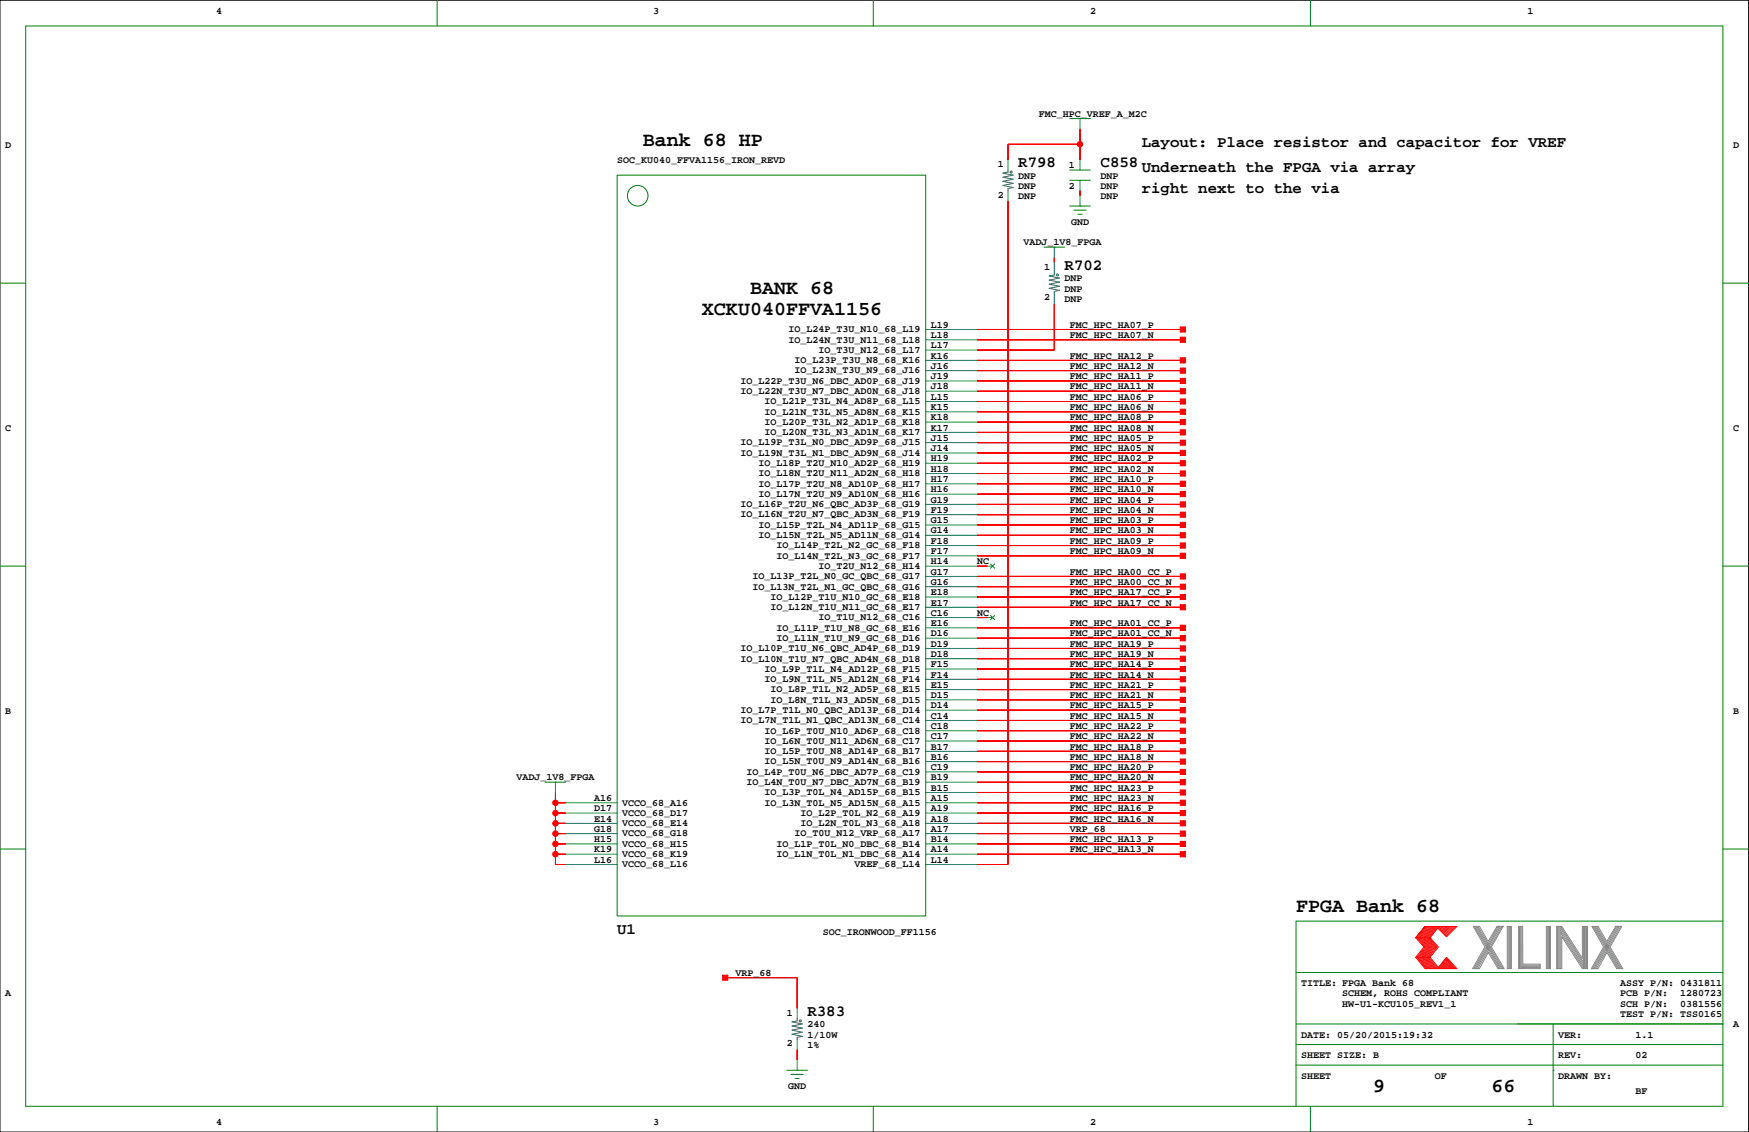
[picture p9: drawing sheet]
<svg xmlns="http://www.w3.org/2000/svg" width="432mm" height="279mm" viewBox="0 0 432 279" stroke-linecap="round" stroke-linejoin="round" font-family="sans-serif">
<path d="M0 .1h431.7v279.3h-431.7z" fill="none" stroke="#000" stroke-width=".25"/>
<g fill="none" stroke="#008000" stroke-width=".25">
<path d="M6.3 6.4h419.1v266.7h-419.1zM107.9 .1v6.3M215.6 .1v6.3M323.5 .1v6.3M264.1 29.3h5.1M266.6 29.3h.1M152.4 43.2h76.1v182.9h-76.1zM264.1 50.9h5.1M264.1 44.5h5.1M264.1 42h5.1M265.1 51.9h3.1M266.1 52.9h1"/>
<path d="M266.6 50.9h.1M0 69.9h6.3M257.8 61h5M260.3 61h.1M425.4 69.9h6.3M0 139.7h6.3M244.5 139.2l1.1 1M245.6 139.2l-1.1 1M425.4 139.7h6.3M244.5 151.9l1.1 1M245.6 151.9l-1.1 1M134.6 193.1h5.1"/>
<path d="M137.1 193.1h.1M0 209.6h6.3M425.4 209.6h6.3M425.4 227.3h-105.4v35.6M320 257.8h105.4M320 252.7h105.4M320 240h105.4M383.5 252.7v20.4M107.9 273.1v6.3M194.3 264.2h5M195.3 265.2h3M196.3 266.2h1"/>
<path d="M196.8 264.2h.1M215.6 273.1v6.3M320 262.9v10.2M320 262.9h105.4M323.5 273.1v6.3M383.5 264.2h.1"/>
<circle cx="157.4" cy="48.3" r="2.54"/>
</g>
<g fill="none" stroke="#f00" stroke-width=".25">
<path d="M266.6 31.8v7.6M266.6 35.6h-17.7v3.8M248.9 49.6v163.8h-7.7M266.6 47v1.3M260.3 63.5v1.3M260.3 75v11.4h-19.1M241.2 88.9h50.8M241.2 91.5h50.8M241.2 81.3h50.8M241.2 83.9h50.8M241.2 94h50.8M241.2 96.6h50.8"/>
<path d="M241.2 99.1h50.8M241.2 104.2h50.8M241.2 106.7h50.8M241.2 109.3h50.8M241.2 111.8h50.8M241.2 119.4h50.8M241.2 101.6h50.8M241.2 114.3h50.8M241.2 116.9h50.8M241.2 134.7h50.8M241.2 137.2h50.8M241.2 124.5h50.8"/>
<path d="M241.2 127h50.8M241.2 132.1h50.8M241.2 129.6h50.8M241.2 122h50.8M241.2 139.7h2.6M241.2 144.8h50.8M241.2 142.3h50.8M241.2 149.9h50.8M241.2 147.3h50.8M241.2 157.5h50.8M241.2 155h50.8M241.2 152.4h2.6"/>
<path d="M241.2 175.3h50.8M241.2 177.8h50.8M241.2 165.1h50.8M241.2 167.7h50.8M241.2 172.7h50.8M241.2 170.2h50.8M241.2 160h50.8M241.2 162.6h50.8M137.1 195.6v17.8h2.6M137.1 198.1h2.6M241.2 198.1h50.8M241.2 190.5h50.8"/>
<path d="M241.2 193.1h50.8M241.2 185.4h50.8M241.2 188h50.8M241.2 180.4h50.8M241.2 182.9h50.8M241.2 195.6h50.8M137.1 200.7h2.6M137.1 203.2h2.6M137.1 205.8h2.6M137.1 208.3h2.6M137.1 210.8h2.6M241.2 200.7h50.8"/>
<path d="M241.2 203.2h50.8M241.2 205.8h50.8M241.2 208.3h50.8M241.2 210.8h50.8M349.5 236.3h3.6M349.9 231.5l1.9 2.2-2 2.6 2.2 2.8M350.1 236.3l2.2 2.8M350.2 231.5l1.9 2.3-2 2.5M350.4 236.3l2.2 2.8M350.5 231.5l1.9 2.3-2 2.5M350.6 236.3l2.3 2.7M350.8 231.5l1.9 2.3-2 2.5"/>
<path d="M351 236.3l2.2 2.8M351.1 231.5l1.9 2.3-2 2.5M351.3 236.3l2.2 2.8M351.4 231.5l1.9 2.3-2 2.5M351.6 236.3l2.2 2.8M351.7 231.5l1.9 2.2M351.8 228.7l-2.3 2.8 2.3-2.8h7.9l-2.6 2.5-2.1-2.1-1.9 2.4 2 2.2-2 2.6 2 2.5 2-2.5 2.6 2.8h-7.9l-2.3-2.8M351.9 236.3l2.2 2.8M352 231.5l1.9 2.2M352.1 228.7l-2.2 2.7M352.2 236.3l2.2 2.8M352.3 231.5l1.9 2.3-2 2.5"/>
<path d="M352.4 228.7l-2.2 2.7M352.5 236.3l2.2 2.8M352.6 231.5l1.9 2.2M352.7 228.7l-2.2 2.7M352.8 236.3l2.2 2.8M352.8 231.5l2 2.2M353 228.7l-2.2 2.7M353.1 231.5h-3.6l2.1 2.2-2.1 2.6M353.2 228.7l-2.1 2.7M353.6 233.8l-2 2.5M353.6 228.7l-2.2 2.7M353.8 228.7l-2.1 2.7"/>
<path d="M353.9 233.8l-1.9 2.4M354.1 228.7l-2.1 2.7M354.4 228.7l-2.1 2.7M354.5 233.8l-2 2.5M354.7 228.7l-2.1 2.7M354.8 233.8l-2 2.5M355 228.7l-2.1 2.7M355.2 238.8l.2 .3M355.3 238.6l.4 .5M355.4 228.7l-.4 .4M355.4 238.4l.6 .7M355.6 238.3l.7 .8"/>
<path d="M355.7 238.1l.9 1M355.7 228.7l-.5 .5M355.9 237.9l1 1.2M356 237.8l1.2 1.3M356.1 228.7l-.8 .7M356.1 237.6l1.4 1.4M356.3 237.4l1.5 1.7M356.4 237.2l1.6 1.9M356.5 228.7l-1 .9M356.5 237.1l1.8 2M356.7 236.9l1.9 2.2M356.8 236.7l2.1 2.4"/>
<path d="M356.8 228.7l-1.1 1.1M356.9 236.6l2.3 2.5M357.1 236.5l2.3 2.6M357.2 228.7l-1.3 1.2M357.5 228.7l-1.4 1.4M357.8 228.7l-1.6 1.6M358.2 228.7l-1.8 1.7M358.5 228.7l-1.9 1.9M359 228.7l-2.2 2.1M359.3 228.7l-2.3 2.3M179 241.3h17.8v7.6M196.8 259.1v2.5"/>
<circle cx="266.6" cy="35.6" r=".63"/>
<circle cx="137.1" cy="198.1" r=".63"/>
<circle cx="137.1" cy="208.3" r=".63"/>
<circle cx="137.1" cy="200.7" r=".63"/>
<circle cx="137.1" cy="205.8" r=".63"/>
<circle cx="137.1" cy="203.2" r=".63"/>
<circle cx="137.1" cy="210.8" r=".63"/>
</g>
<g fill="none" stroke="#848684" stroke-width=".25">
<path d="M364 228.7l6.1 10.4M364.3 228.7l6.1 10.4M364.6 228.7l6.1 10.4M364.9 228.7l6.1 10.4M367.4 232.3l-2.1-3.6h-1.6l2.9 5-3 5.4h1.7l2.1-4 2.4 4h1.6l-3.2-5.4M369.6 228.7l-2.2 3.6M369.8 228.7l-5.9 10.4M370.2 228.7l-6 10.4M370.5 228.7l-6 10.4M370.8 228.7l-6 10.4M371.1 228.7h-1.5h1.5l-2.9 5M372.1 228.7h1v10.4h-1z"/>
<path d="M372.4 228.7v10.4M372.6 228.7v10.4M372.9 228.7v10.4M374.9 228.7h1v9.3h4.3v1.1h-5.3zM375.1 228.7v10.4M375.4 228.7v10.4M375.7 228.7v10.4M375.7 238.2h4.5M375.7 238.5h4.5M375.7 238.8h4.5M381.8 228.7h1v10.4h-1zM382 228.7v10.4"/>
<path d="M382.3 228.7v10.4M382.5 228.7v10.4M384.3 228.7h1.3l5.1 7.8v-7.8h1.2v10.4h-1.2l-5.1-7.9v7.9h-1.3zM384.5 228.7v10.4M384.8 228.7v10.4M385.1 228.7v10.4M385.3 228.7v10.4M385.3 230.3l5.6 8.7M385.3 229.8l5.6 8.7M385.3 229.2l5.6 8.7M385.3 228.8l5.6 8.7M390.9 228.7v10.4"/>
<path d="M391.2 228.7v10.4M391.5 228.7v10.4M391.7 228.6v10.4M393.3 228.7l6.1 10.4M393.6 228.7l6.1 10.4M393.9 228.7l6.1 10.4M394.2 228.7l6.1 10.4M396.7 232.3l-2.1-3.6h-1.6l2.9 5-3 5.4M397.5 233.7l3.2 5.4h-1.6l-2.4-4-2.2 4h-1.6M398.9 228.7l-2.2 3.6M399.1 228.7l-6 10.4M399.4 228.7l-5.9 10.4"/>
<path d="M399.7 228.7l-5.9 10.4M400.1 228.7l-6 10.4M400.4 228.7h-1.5h1.5l-2.9 5"/>
</g>
<g fill="#f00" stroke="#f00" stroke-width=".25">
<path d="M137.1 200.7h2.6z" fill-rule="evenodd"/>
<path d="M137.1 203.2h2.6z" fill-rule="evenodd"/>
<path d="M137.1 205.8h2.6z" fill-rule="evenodd"/>
<path d="M137.1 208.3h2.6z" fill-rule="evenodd"/>
<path d="M137.1 210.8h2.6z" fill-rule="evenodd"/>
<path d="M137.1 213.4h2.6z" fill-rule="evenodd"/>
<path d="M137.1 210.8v2.6z" fill-rule="evenodd"/>
<path d="M137.1 208.3v2.5z" fill-rule="evenodd"/>
<path d="M137.1 205.8v2.5z" fill-rule="evenodd"/>
<path d="M137.1 203.2v2.6z" fill-rule="evenodd"/>
<path d="M137.1 200.7v2.5z" fill-rule="evenodd"/>
<path d="M137.1 198.1v2.6z" fill-rule="evenodd"/>
<path d="M137.1 195.6v2.5z" fill-rule="evenodd"/>
<path d="M137.1 198.1h2.6z" fill-rule="evenodd"/>
<path d="M196.8 259.1v2.5z" fill-rule="evenodd"/>
<path d="M196.8 241.3v7.6z" fill-rule="evenodd"/>
<path d="M179 241.3h17.8z" fill-rule="evenodd"/>
<path d="M178.4 240.7h1.3v1.2h-1.3z" fill-rule="evenodd"/>
<path d="M260.3 63.5v1.3z" fill-rule="evenodd"/>
<path d="M241.2 86.4h19.1z" fill-rule="evenodd"/>
<path d="M260.3 75v11.4z" fill-rule="evenodd"/>
<path d="M241.2 134.7h50.8z" fill-rule="evenodd"/>
<path d="M291.4 134h1.3v1.3h-1.3z" fill-rule="evenodd"/>
<path d="M241.2 137.2h50.8z" fill-rule="evenodd"/>
<path d="M291.4 136.6h1.3v1.2h-1.3z" fill-rule="evenodd"/>
<path d="M241.2 208.3h50.8z" fill-rule="evenodd"/>
<path d="M291.4 207.7h1.3v1.2h-1.3z" fill-rule="evenodd"/>
<path d="M241.2 210.8h50.8z" fill-rule="evenodd"/>
<path d="M291.4 210.2h1.3v1.3h-1.3z" fill-rule="evenodd"/>
<path d="M241.2 200.7h50.8z" fill-rule="evenodd"/>
<path d="M291.4 200h1.3v1.3h-1.3z" fill-rule="evenodd"/>
<path d="M241.2 203.2h50.8z" fill-rule="evenodd"/>
<path d="M291.4 202.6h1.3v1.3h-1.3z" fill-rule="evenodd"/>
<path d="M241.2 190.5h50.8z" fill-rule="evenodd"/>
<path d="M291.4 189.9h1.3v1.3h-1.3z" fill-rule="evenodd"/>
<path d="M241.2 193.1h50.8z" fill-rule="evenodd"/>
<path d="M291.4 192.4h1.3v1.3h-1.3z" fill-rule="evenodd"/>
<path d="M241.2 144.8h50.8z" fill-rule="evenodd"/>
<path d="M291.4 144.2h1.3v1.2h-1.3z" fill-rule="evenodd"/>
<path d="M241.2 142.3h50.8z" fill-rule="evenodd"/>
<path d="M291.4 141.6h1.3v1.3h-1.3z" fill-rule="evenodd"/>
<path d="M241.2 124.5h50.8z" fill-rule="evenodd"/>
<path d="M291.4 123.9h1.3v1.2h-1.3z" fill-rule="evenodd"/>
<path d="M241.2 127h50.8z" fill-rule="evenodd"/>
<path d="M291.4 126.4h1.3v1.3h-1.3z" fill-rule="evenodd"/>
<path d="M241.2 104.2h50.8z" fill-rule="evenodd"/>
<path d="M291.4 103.5h1.3v1.3h-1.3z" fill-rule="evenodd"/>
<path d="M241.2 106.7h50.8z" fill-rule="evenodd"/>
<path d="M291.4 106.1h1.3v1.3h-1.3z" fill-rule="evenodd"/>
<path d="M241.2 88.9h50.8z" fill-rule="evenodd"/>
<path d="M291.4 88.3h1.3v1.3h-1.3z" fill-rule="evenodd"/>
<path d="M241.2 91.5h50.8z" fill-rule="evenodd"/>
<path d="M291.4 90.8h1.3v1.3h-1.3z" fill-rule="evenodd"/>
<path d="M241.2 175.3h50.8z" fill-rule="evenodd"/>
<path d="M291.4 174.6h1.3v1.3h-1.3z" fill-rule="evenodd"/>
<path d="M241.2 177.8h50.8z" fill-rule="evenodd"/>
<path d="M291.4 177.2h1.3v1.3h-1.3z" fill-rule="evenodd"/>
<path d="M241.2 109.3h50.8z" fill-rule="evenodd"/>
<path d="M291.4 108.6h1.3v1.3h-1.3z" fill-rule="evenodd"/>
<path d="M241.2 111.8h50.8z" fill-rule="evenodd"/>
<path d="M291.4 111.2h1.3v1.2h-1.3z" fill-rule="evenodd"/>
<path d="M241.2 132.1h50.8z" fill-rule="evenodd"/>
<path d="M291.4 131.5h1.3v1.2h-1.3z" fill-rule="evenodd"/>
<path d="M241.2 129.6h50.8z" fill-rule="evenodd"/>
<path d="M291.4 128.9h1.3v1.3h-1.3z" fill-rule="evenodd"/>
<path d="M241.2 81.3h50.8z" fill-rule="evenodd"/>
<path d="M291.4 80.7h1.3v1.3h-1.3z" fill-rule="evenodd"/>
<path d="M241.2 83.9h50.8z" fill-rule="evenodd"/>
<path d="M291.4 83.2h1.3v1.3h-1.3z" fill-rule="evenodd"/>
<path d="M241.2 94h50.8z" fill-rule="evenodd"/>
<path d="M291.4 93.4h1.3v1.3h-1.3z" fill-rule="evenodd"/>
<path d="M241.2 96.6h50.8z" fill-rule="evenodd"/>
<path d="M291.4 95.9h1.3v1.3h-1.3z" fill-rule="evenodd"/>
<path d="M241.2 165.1h50.8z" fill-rule="evenodd"/>
<path d="M291.4 164.5h1.3v1.3h-1.3z" fill-rule="evenodd"/>
<path d="M241.2 167.7h50.8z" fill-rule="evenodd"/>
<path d="M291.4 167h1.3v1.3h-1.3z" fill-rule="evenodd"/>
<path d="M241.2 185.4h50.8z" fill-rule="evenodd"/>
<path d="M291.4 184.8h1.3v1.3h-1.3z" fill-rule="evenodd"/>
<path d="M241.2 188h50.8z" fill-rule="evenodd"/>
<path d="M291.4 187.3h1.3v1.3h-1.3z" fill-rule="evenodd"/>
<path d="M241.2 180.4h50.8z" fill-rule="evenodd"/>
<path d="M291.4 179.7h1.3v1.3h-1.3z" fill-rule="evenodd"/>
<path d="M241.2 182.9h50.8z" fill-rule="evenodd"/>
<path d="M291.4 182.3h1.3v1.2h-1.3z" fill-rule="evenodd"/>
<path d="M241.2 198.1h50.8z" fill-rule="evenodd"/>
<path d="M291.4 197.5h1.3v1.3h-1.3z" fill-rule="evenodd"/>
<path d="M241.2 195.6h50.8z" fill-rule="evenodd"/>
<path d="M291.4 195h1.3v1.2h-1.3z" fill-rule="evenodd"/>
<path d="M241.2 172.7h50.8z" fill-rule="evenodd"/>
<path d="M291.4 172.1h1.3v1.3h-1.3z" fill-rule="evenodd"/>
<path d="M241.2 170.2h50.8z" fill-rule="evenodd"/>
<path d="M291.4 169.6h1.3v1.2h-1.3z" fill-rule="evenodd"/>
<path d="M241.2 149.9h50.8z" fill-rule="evenodd"/>
<path d="M291.4 149.3h1.3v1.2h-1.3z" fill-rule="evenodd"/>
<path d="M241.2 147.3h50.8z" fill-rule="evenodd"/>
<path d="M291.4 146.7h1.3v1.3h-1.3z" fill-rule="evenodd"/>
<path d="M241.2 122h50.8z" fill-rule="evenodd"/>
<path d="M291.4 121.3h1.3v1.3h-1.3z" fill-rule="evenodd"/>
<path d="M241.2 119.4h50.8z" fill-rule="evenodd"/>
<path d="M291.4 118.8h1.3v1.3h-1.3z" fill-rule="evenodd"/>
<path d="M241.2 101.6h50.8z" fill-rule="evenodd"/>
<path d="M291.4 101h1.3v1.3h-1.3z" fill-rule="evenodd"/>
<path d="M241.2 99.1h50.8z" fill-rule="evenodd"/>
<path d="M291.4 98.5h1.3v1.2h-1.3z" fill-rule="evenodd"/>
<path d="M241.2 114.3h50.8z" fill-rule="evenodd"/>
<path d="M291.4 113.7h1.3v1.3h-1.3z" fill-rule="evenodd"/>
<path d="M241.2 116.9h50.8z" fill-rule="evenodd"/>
<path d="M291.4 116.2h1.3v1.3h-1.3z" fill-rule="evenodd"/>
<path d="M241.2 157.5h50.8z" fill-rule="evenodd"/>
<path d="M291.4 156.9h1.3v1.2h-1.3z" fill-rule="evenodd"/>
<path d="M241.2 155h50.8z" fill-rule="evenodd"/>
<path d="M291.4 154.3h1.3v1.3h-1.3z" fill-rule="evenodd"/>
<path d="M241.2 160h50.8z" fill-rule="evenodd"/>
<path d="M291.4 159.4h1.3v1.3h-1.3z" fill-rule="evenodd"/>
<path d="M241.2 162.6h50.8z" fill-rule="evenodd"/>
<path d="M291.4 162h1.3v1.2h-1.3z" fill-rule="evenodd"/>
<path d="M266.6 47v1.3z" fill-rule="evenodd"/>
<path d="M248.9 49.6v163.8z" fill-rule="evenodd"/>
<path d="M241.2 213.4h7.7z" fill-rule="evenodd"/>
<path d="M248.9 35.6v3.8z" fill-rule="evenodd"/>
<path d="M248.9 35.6h17.7z" fill-rule="evenodd"/>
<path d="M266.6 31.8v3.8z" fill-rule="evenodd"/>
<path d="M266.6 35.6v3.8z" fill-rule="evenodd"/>
<path d="M241.2 205.8h50.8z" fill-rule="evenodd"/>
<path d="M291.4 205.1h1.3v1.3h-1.3z" fill-rule="evenodd"/>
<path d="M241.2 152.4h2.6z" fill-rule="evenodd"/>
<path d="M241.2 139.7h2.6z" fill-rule="evenodd"/>
<circle cx="137.1" cy="210.8" r=".63"/>
<circle cx="137.1" cy="208.3" r=".63"/>
<circle cx="137.1" cy="205.8" r=".63"/>
<circle cx="137.1" cy="203.2" r=".63"/>
<circle cx="137.1" cy="200.7" r=".63"/>
<circle cx="137.1" cy="198.1" r=".63"/>
<circle cx="266.6" cy="35.6" r=".63"/>
</g>
<g fill="none" stroke="#008080" stroke-width=".25">
<path d="M248.9 39.4v2.6M266.6 29.3v2.5M266.6 39.4v2.6M248.9 47v2.6M266.6 44.5v2.5M266.6 48.3v2.6M260.3 61v2.5M260.3 64.8v2.6M260.3 72.4v2.6M228.5 99.1h12.7M228.5 96.6h12.7M228.5 94h12.7"/>
<path d="M228.5 91.5h12.7M228.5 88.9h12.7M228.5 86.4h12.7M228.5 83.9h12.7M228.5 81.3h12.7M228.5 119.4h12.7M228.5 116.9h12.7M228.5 114.3h12.7M228.5 111.8h12.7M228.5 109.3h12.7M228.5 106.7h12.7M228.5 104.2h12.7"/>
<path d="M228.5 101.6h12.7M228.5 139.7h12.7M228.5 137.2h12.7M228.5 134.7h12.7M228.5 132.1h12.7M228.5 129.6h12.7M228.5 127h12.7M228.5 124.5h12.7M228.5 122h12.7M243.8 139.7h1.3M228.5 157.5h12.7M228.5 155h12.7"/>
<path d="M228.5 152.4h12.7M228.5 149.9h12.7M228.5 147.3h12.7M228.5 144.8h12.7M228.5 142.3h12.7M243.8 152.4h1.3M228.5 177.8h12.7M228.5 175.3h12.7M228.5 172.7h12.7M228.5 170.2h12.7M228.5 167.7h12.7M228.5 165.1h12.7"/>
<path d="M228.5 162.6h12.7M228.5 160h12.7M137.1 193.1v2.5M139.7 198.1h12.7M228.5 198.1h12.7M228.5 195.6h12.7M228.5 193.1h12.7M228.5 190.5h12.7M228.5 188h12.7M228.5 185.4h12.7M228.5 182.9h12.7M228.5 180.4h12.7"/>
<path d="M139.7 213.4h12.7M139.7 210.8h12.7M139.7 208.3h12.7M139.7 205.8h12.7M139.7 203.2h12.7M139.7 200.7h12.7M228.5 213.4h12.7M228.5 210.8h12.7M228.5 208.3h12.7M228.5 205.8h12.7M228.5 203.2h12.7M228.5 200.7h12.7"/>
<path d="M196.8 248.9v2.6M196.8 256.5v2.6M196.8 261.6v2.6"/>
</g>
<g fill="none" stroke="#00f" stroke-width=".25">
<path d="M248.9 42v.5l-1.3 .2 2.5 .5-2.5 .5 2.5 .5-2.5 .6 2.5 .5-2.5 .5 2.5 .5-1.2 .2v.5M260.3 67.4v.5l-1.3 .2 2.6 .5-2.6 .5 2.6 .5-2.6 .6 2.6 .5-2.6 .5 2.6 .5-1.3 .2v.5M196.8 251.5v.5l-1.3 .2 2.6 .5-2.6 .5 2.6 .6-2.6 .5 2.6 .5-2.6 .5 2.6 .5-1.3 .2v.5"/>
<circle cx="249.6" cy="42.5" r=".25"/>
<circle cx="261.1" cy="67.9" r=".25"/>
<circle cx="197.6" cy="252" r=".25"/>
</g>
<g font-size="4.9">
<text x="158.7" y="36">Bank 68 HP</text>
<text x="173.3" y="77.6">XCKU040FFVA1156</text>
<text x="185.2" y="72.6">BANK 68</text>
<text x="320" y="225.2">FPGA Bank 68</text>
<text x="339" y="269.6">9</text>
<text x="368.2" y="269.6">66</text>
</g>
<g font-size="3.9">
<text x="251.4" y="41.3">R798</text>
<text x="271.7" y="41.3">C858</text>
<text x="281.9" y="36.2">Layout: Place resistor and capacitor for VREF</text>
<text x="281.9" y="42.5">Underneath the FPGA via array</text>
<text x="281.9" y="47.6">right next to the via</text>
<text x="262.8" y="66.7">R702</text>
<text x="152.4" y="230.5">U1</text>
<text x="199.3" y="250.8">R383</text>
</g>
<g font-size="2.5">
<text x="53.3" y="3.4">4</text>
<text x="161.3" y="3.4">3</text>
<text x="269.2" y="3.4">2</text>
<text x="377.1" y="3.4">1</text>
<text x="256.5" y="28.8">FMC_HPC_VREF_A_M2C</text>
<text x="1.3" y="36.4">D</text>
<text x="152.4" y="40.3">SOC_KU040_FFVA1156_IRON_REVD</text>
<text x="246.3" y="41.2">1</text>
<text x="263.9" y="41.5">1</text>
<text x="427.9" y="36.4">D</text>
<text x="251.4" y="44.1">DNP</text>
<text x="251.4" y="46.6">DNP</text>
<text x="263.9" y="46.6">2</text>
<text x="271.7" y="44.1">DNP</text>
<text x="271.7" y="46.6">DNP</text>
<text x="246.3" y="48.8">2</text>
<text x="251.4" y="49.1">DNP</text>
<text x="271.7" y="49.1">DNP</text>
<text x="264.4" y="55.5">GND</text>
<text x="252.7" y="60.6">VADJ_1V8_FPGA</text>
<text x="257.8" y="66.5">1</text>
<text x="262.8" y="72">DNP</text>
<text x="262.8" y="69.5">DNP</text>
<text x="257.8" y="74.2">2</text>
<text x="262.8" y="74.5">DNP</text>
<text x="194.7" y="82">IO_L24P_T3U_N10_68_L19</text>
<text x="229.8" y="80.9">L19</text>
<text x="229.8" y="83.4">L18</text>
<text x="264.1" y="80.9">FMC_HPC_HA07_P</text>
<text x="264.1" y="83.4">FMC_HPC_HA07_N</text>
<text x="194.7" y="84.6">IO_L24N_T3U_N11_68_L18</text>
<text x="196.2" y="89.6">IO_L23P_T3U_N8_68_K16</text>
<text x="202.1" y="87.1">IO_T3U_N12_68_L17</text>
<text x="229.8" y="86">L17</text>
<text x="229.8" y="88.5">K16</text>
<text x="264.1" y="88.5">FMC_HPC_HA12_P</text>
<text x="182.8" y="94.7">IO_L22P_T3U_N6_DBC_AD0P_68_J19</text>
<text x="196.2" y="92.2">IO_L23N_T3U_N9_68_J16</text>
<text x="229.8" y="91">J16</text>
<text x="229.8" y="93.6">J19</text>
<text x="264.1" y="91">FMC_HPC_HA12_N</text>
<text x="264.1" y="93.6">FMC_HPC_HA11_P</text>
<text x="182.8" y="97.3">IO_L22N_T3U_N7_DBC_AD0N_68_J18</text>
<text x="188.8" y="99.8">IO_L21P_T3L_N4_AD8P_68_L15</text>
<text x="229.8" y="96.1">J18</text>
<text x="229.8" y="98.7">L15</text>
<text x="229.8" y="101.2">K15</text>
<text x="264.1" y="96.1">FMC_HPC_HA11_N</text>
<text x="264.1" y="101.2">FMC_HPC_HA06_N</text>
<text x="264.1" y="98.7">FMC_HPC_HA06_P</text>
<text x="1.3" y="106.3">C</text>
<text x="188.8" y="107.4">IO_L20N_T3L_N3_AD1N_68_K17</text>
<text x="188.8" y="104.9">IO_L20P_T3L_N2_AD1P_68_K18</text>
<text x="188.8" y="102.3">IO_L21N_T3L_N5_AD8N_68_K15</text>
<text x="229.8" y="103.7">K18</text>
<text x="229.8" y="106.3">K17</text>
<text x="264.1" y="103.7">FMC_HPC_HA08_P</text>
<text x="264.1" y="106.3">FMC_HPC_HA08_N</text>
<text x="427.9" y="106.3">C</text>
<text x="182.8" y="112.5">IO_L19N_T3L_N1_DBC_AD9N_68_J14</text>
<text x="182.8" y="110">IO_L19P_T3L_N0_DBC_AD9P_68_J15</text>
<text x="229.8" y="108.8">J15</text>
<text x="229.8" y="111.4">J14</text>
<text x="229.8" y="113.9">H19</text>
<text x="264.1" y="108.8">FMC_HPC_HA05_P</text>
<text x="264.1" y="111.4">FMC_HPC_HA05_N</text>
<text x="264.1" y="113.9">FMC_HPC_HA02_P</text>
<text x="187.3" y="117.6">IO_L18N_T2U_N11_AD2N_68_H18</text>
<text x="187.3" y="115">IO_L18P_T2U_N10_AD2P_68_H19</text>
<text x="229.8" y="116.4">H18</text>
<text x="229.8" y="119">H17</text>
<text x="264.1" y="119">FMC_HPC_HA10_P</text>
<text x="264.1" y="116.4">FMC_HPC_HA02_N</text>
<text x="182.8" y="125.2">IO_L16P_T2U_N6_QBC_AD3P_68_G19</text>
<text x="187.3" y="122.6">IO_L17N_T2U_N9_AD10N_68_H16</text>
<text x="187.3" y="120.1">IO_L17P_T2U_N8_AD10P_68_H17</text>
<text x="229.8" y="121.5">H16</text>
<text x="229.8" y="124.1">G19</text>
<text x="264.1" y="124.1">FMC_HPC_HA04_P</text>
<text x="264.1" y="121.5">FMC_HPC_HA10_N</text>
<text x="182.8" y="127.7">IO_L16N_T2U_N7_QBC_AD3N_68_F19</text>
<text x="187.3" y="130.3">IO_L15P_T2L_N4_AD11P_68_G15</text>
<text x="229.8" y="126.6">F19</text>
<text x="229.8" y="129.1">G15</text>
<text x="229.8" y="131.7">G14</text>
<text x="264.1" y="126.6">FMC_HPC_HA04_N</text>
<text x="264.1" y="131.7">FMC_HPC_HA03_N</text>
<text x="264.1" y="129.1">FMC_HPC_HA03_P</text>
<text x="187.3" y="132.8">IO_L15N_T2L_N5_AD11N_68_G14</text>
<text x="191.7" y="137.9">IO_L14N_T2L_N3_GC_68_F17</text>
<text x="191.7" y="135.3">IO_L14P_T2L_N2_GC_68_F18</text>
<text x="229.8" y="134.2">F18</text>
<text x="229.8" y="136.8">F17</text>
<text x="264.1" y="134.2">FMC_HPC_HA09_P</text>
<text x="264.1" y="136.8">FMC_HPC_HA09_N</text>
<text x="185.8" y="143">IO_L13P_T2L_N0_GC_QBC_68_G17</text>
<text x="202.1" y="140.4">IO_T2U_N12_68_H14</text>
<text x="229.8" y="139.3">H14</text>
<text x="229.8" y="141.8">G17</text>
<text x="241.2" y="139.3">NC</text>
<text x="264.1" y="141.8">FMC_HPC_HA00_CC_P</text>
<text x="185.8" y="145.5">IO_L13N_T2L_N1_GC_QBC_68_G16</text>
<text x="190.2" y="148">IO_L12P_T1U_N10_GC_68_E18</text>
<text x="229.8" y="144.4">G16</text>
<text x="229.8" y="146.9">E18</text>
<text x="229.8" y="149.4">E17</text>
<text x="264.1" y="144.4">FMC_HPC_HA00_CC_N</text>
<text x="264.1" y="149.4">FMC_HPC_HA17_CC_N</text>
<text x="264.1" y="146.9">FMC_HPC_HA17_CC_P</text>
<text x="190.2" y="150.6">IO_L12N_T1U_N11_GC_68_E17</text>
<text x="191.7" y="155.7">IO_L11P_T1U_N8_GC_68_E16</text>
<text x="202.1" y="153.1">IO_T1U_N12_68_C16</text>
<text x="229.8" y="152">C16</text>
<text x="229.8" y="154.5">E16</text>
<text x="241.2" y="152">NC</text>
<text x="264.1" y="154.5">FMC_HPC_HA01_CC_P</text>
<text x="182.8" y="160.7">IO_L10P_T1U_N6_QBC_AD4P_68_D19</text>
<text x="191.7" y="158.2">IO_L11N_T1U_N9_GC_68_D16</text>
<text x="229.8" y="157.1">D16</text>
<text x="229.8" y="159.6">D19</text>
<text x="264.1" y="157.1">FMC_HPC_HA01_CC_N</text>
<text x="264.1" y="159.6">FMC_HPC_HA19_P</text>
<text x="182.8" y="163.3">IO_L10N_T1U_N7_QBC_AD4N_68_D18</text>
<text x="188.8" y="165.8">IO_L9P_T1L_N4_AD12P_68_F15</text>
<text x="229.8" y="162.1">D18</text>
<text x="229.8" y="164.7">F15</text>
<text x="229.8" y="167.2">F14</text>
<text x="264.1" y="164.7">FMC_HPC_HA14_P</text>
<text x="264.1" y="167.2">FMC_HPC_HA14_N</text>
<text x="264.1" y="162.1">FMC_HPC_HA19_N</text>
<text x="188.8" y="168.4">IO_L9N_T1L_N5_AD12N_68_F14</text>
<text x="190.2" y="173.4">IO_L8N_T1L_N3_AD5N_68_D15</text>
<text x="190.2" y="170.9">IO_L8P_T1L_N2_AD5P_68_E15</text>
<text x="229.8" y="169.8">E15</text>
<text x="229.8" y="172.3">D15</text>
<text x="264.1" y="172.3">FMC_HPC_HA21_N</text>
<text x="264.1" y="169.8">FMC_HPC_HA21_P</text>
<text x="1.3" y="176.1">B</text>
<text x="182.8" y="178.5">IO_L7N_T1L_N1_QBC_AD13N_68_C14</text>
<text x="182.8" y="176">IO_L7P_T1L_N0_QBC_AD13P_68_D14</text>
<text x="229.8" y="174.8">D14</text>
<text x="229.8" y="177.4">C14</text>
<text x="229.8" y="179.9">C18</text>
<text x="264.1" y="174.8">FMC_HPC_HA15_P</text>
<text x="264.1" y="177.4">FMC_HPC_HA15_N</text>
<text x="264.1" y="179.9">FMC_HPC_HA22_P</text>
<text x="427.9" y="176.1">B</text>
<text x="188.8" y="183.6">IO_L6N_T0U_N11_AD6N_68_C17</text>
<text x="188.8" y="181.1">IO_L6P_T0U_N10_AD6P_68_C18</text>
<text x="229.8" y="182.5">C17</text>
<text x="229.8" y="185">B17</text>
<text x="264.1" y="185">FMC_HPC_HA18_P</text>
<text x="264.1" y="182.5">FMC_HPC_HA22_N</text>
<text x="184.3" y="191.2">IO_L4P_T0U_N6_DBC_AD7P_68_C19</text>
<text x="188.8" y="188.7">IO_L5N_T0U_N9_AD14N_68_B16</text>
<text x="188.8" y="186.1">IO_L5P_T0U_N8_AD14P_68_B17</text>
<text x="229.8" y="187.5">B16</text>
<text x="229.8" y="190.1">C19</text>
<text x="264.1" y="190.1">FMC_HPC_HA20_P</text>
<text x="264.1" y="187.5">FMC_HPC_HA18_N</text>
<text x="127.5" y="192.6">VADJ_1V8_FPGA</text>
<text x="146.7" y="197.7">A16</text>
<text x="184.3" y="193.8">IO_L4N_T0U_N7_DBC_AD7N_68_B19</text>
<text x="188.8" y="196.3">IO_L3P_T0L_N4_AD15P_68_B15</text>
<text x="229.8" y="192.6">B19</text>
<text x="229.8" y="195.2">B15</text>
<text x="229.8" y="197.7">A15</text>
<text x="264.1" y="192.6">FMC_HPC_HA20_N</text>
<text x="264.1" y="197.7">FMC_HPC_HA23_N</text>
<text x="264.1" y="195.2">FMC_HPC_HA23_P</text>
<text x="146.7" y="200.2">D17</text>
<text x="146.7" y="202.8">E14</text>
<text x="153.6" y="203.9">VCCO_68_E14</text>
<text x="153.6" y="201.4">VCCO_68_D17</text>
<text x="153.6" y="198.8">VCCO_68_A16</text>
<text x="188.8" y="198.8">IO_L3N_T0L_N5_AD15N_68_A15</text>
<text x="197.6" y="203.9">IO_L2N_T0L_N3_68_A18</text>
<text x="197.6" y="201.4">IO_L2P_T0L_N2_68_A19</text>
<text x="229.8" y="200.2">A19</text>
<text x="229.8" y="202.8">A18</text>
<text x="264.1" y="200.2">FMC_HPC_HA16_P</text>
<text x="264.1" y="202.8">FMC_HPC_HA16_N</text>
<text x="146.7" y="205.3">G18</text>
<text x="146.7" y="207.9">H15</text>
<text x="153.6" y="209">VCCO_68_H15</text>
<text x="153.6" y="206.5">VCCO_68_G18</text>
<text x="191.7" y="209">IO_L1P_T0L_N0_DBC_68_B14</text>
<text x="196.2" y="206.5">IO_T0U_N12_VRP_68_A17</text>
<text x="229.8" y="205.3">A17</text>
<text x="229.8" y="207.9">B14</text>
<text x="264.1" y="205.3">VRP_68</text>
<text x="264.1" y="207.9">FMC_HPC_HA13_P</text>
<text x="146.7" y="210.4">K19</text>
<text x="146.7" y="212.9">L16</text>
<text x="153.6" y="214.1">VCCO_68_L16</text>
<text x="153.6" y="211.5">VCCO_68_K19</text>
<text x="191.7" y="211.5">IO_L1N_T0L_N1_DBC_68_A14</text>
<text x="211" y="214.1">VREF_68_L14</text>
<text x="229.8" y="210.4">A14</text>
<text x="229.8" y="212.9">L14</text>
<text x="264.1" y="210.4">FMC_HPC_HA13_N</text>
<text x="203.2" y="230.7">SOC_IRONWOOD_FF1156</text>
<text x="1.3" y="245.9">A</text>
<text x="181.6" y="240.9">VRP_68</text>
<text x="321.2" y="243.4">TITLE: FPGA Bank 68</text>
<text x="331.4" y="245.9">SCHEM, ROHS COMPLIANT</text>
<text x="400" y="245.9">PCB P/N:</text>
<text x="400" y="243.4">ASSY P/N: 0431811</text>
<text x="414.8" y="245.9">1280723</text>
<text x="194.3" y="250.7">1</text>
<text x="331.4" y="248.5">HW-U1-KCU105_REV1_1</text>
<text x="400" y="251">TEST P/N: TSS0165</text>
<text x="400" y="248.5">SCH P/N:</text>
<text x="414.8" y="248.5">0381556</text>
<text x="199.3" y="253.6">240</text>
<text x="199.3" y="256.1">1/10W</text>
<text x="321.2" y="256.1">DATE: 05/20/2015:19:32</text>
<text x="384.7" y="256.1">VER:</text>
<text x="403.8" y="256.1">1.1</text>
<text x="427.9" y="253.6">A</text>
<text x="194.3" y="258.3">2</text>
<text x="199.3" y="258.6">1%</text>
<text x="321.2" y="261.2">SHEET SIZE: B</text>
<text x="384.7" y="261.2">REV:</text>
<text x="403.8" y="261.2">02</text>
<text x="194.6" y="268.8">GND</text>
<text x="321.2" y="266.3">SHEET</text>
<text x="354.2" y="266.3">OF</text>
<text x="384.7" y="266.3">DRAWN BY:</text>
<text x="403.8" y="270.1">BF</text>
<text x="53.3" y="277.7">4</text>
<text x="161.3" y="277.7">3</text>
<text x="269.2" y="277.7">2</text>
<text x="377.1" y="277.7">1</text>
</g>
</svg>
